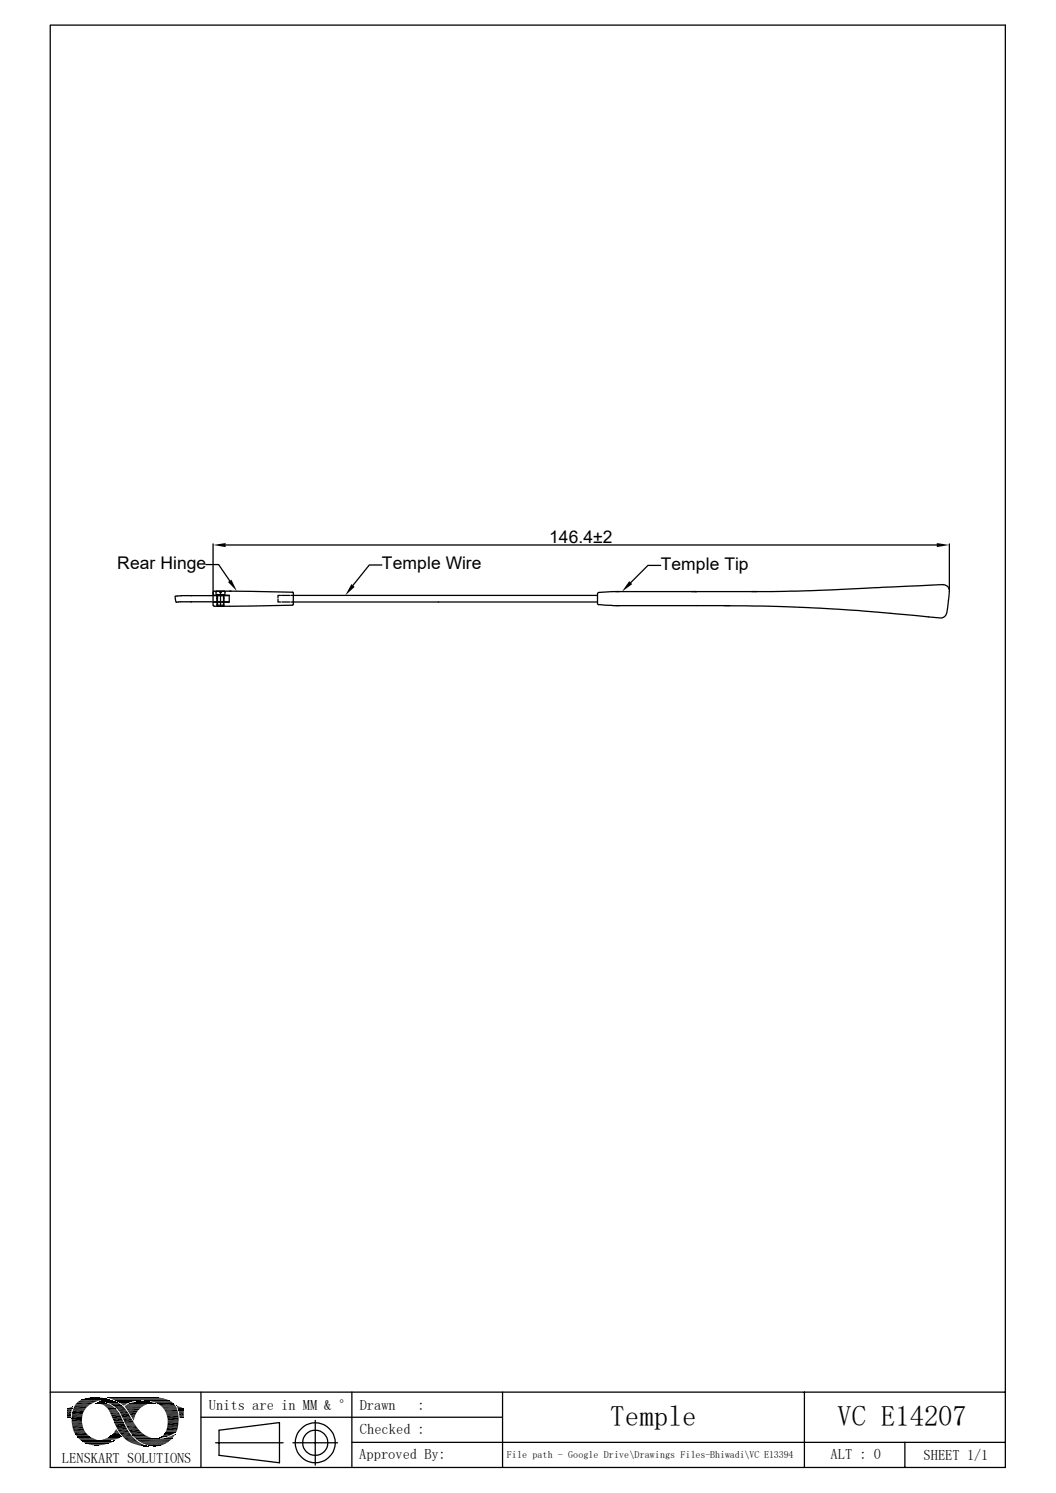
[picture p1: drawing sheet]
<svg xmlns="http://www.w3.org/2000/svg" width="210mm" height="297mm" viewBox="0 0 210 297" stroke-linecap="round" stroke-linejoin="round" font-family="sans-serif">
<g fill="none" stroke="#000" stroke-width=".2">
<path d="M45.4 119.9h.1M45.7 117.6h.1M87.1 119.8h.1M45.7 120.6h.1M14.7 279.9h2.6M15 279.4h3M15.3 279h3.5M15.7 278.7h3.9M15.9 278.6h4M16 278.6h4.2M16 278.5h4.4M16.2 278.5h4.3"/>
<path d="M16.4 278.4h5.4M16.5 278.3h5.1M16.7 278.3h4.7M16.9 278.2h4.3M17.1 278.2h3.9M17.5 278.1h3M17.6 278.1h2.9M19 279.2h2.1M19.1 279.2h2.2M19.7 278.8h3.2M19.8 278.8h2.9M19.9 278.7h2.7"/>
<path d="M20.2 278.7h2.2M20.3 278.9h2.7M20.6 279h2.7M21.3 279h2M21.3 279.1h2.4M21.3 278h10.3M21.4 278.1h10.5M21.5 278.1h11M21.8 278h7.4M21.8 278.2h10.8M21.8 278.4h-5.6M22 278.3h10.9"/>
<path d="M22.2 278.3h10.8M22.3 278.4h10.9M22.5 278.4h10.8M22.6 278.5h11M22.8 278.6h5.1M22.9 278.6h4.4M23 278.7h4.2M23.2 278.8h3.3M23.5 278.9h2.7M23.5 278.9h2.5M23.7 279h2.1M24.8 279.8h3.7"/>
<path d="M24.8 279.8h3.5M24.8 279.9h3.4M24.9 279.7h3.8M25 279.6h3.7M25.1 279.5h4M25.4 279.4h3.8M25.4 279.3h4.2M25.7 279.2h4.2M26 279.1h4.8M26.2 279h4.4M26.2 279h4.2M26.6 278.9h3.5"/>
<path d="M26.8 278.9h3.1M27.1 278.8h2.6M28.7 278.6h5M29.3 278.6h4.4M29.4 278.7h4.5M30.1 278.8h4M30.4 278.9h3.8M30.7 279h3.7M30.8 279.2h-5M31 279.1h3.5M31.2 279.2h3.3M31.9 279.7h3"/>
<path d="M32.1 279.8h2.9M14.3 282.3h2M14.3 282.8h2M14.3 283h2M14.3 283.1h2M14.3 283.5h2.1M14.4 281h2.2M14.5 280.5h2.3M14.5 284.2h2.1M14.6 284.7h2.3M15 285.3h2.3M15.3 285.8h2.6"/>
<path d="M15.4 285.9h2.6M15.4 285.9h2.8M15.5 286h2.8M15.6 286.1h3M15.7 286.3h3.3M15.9 286.4h3.1M15.9 286.4h3.6M16 286.6h3.9M16.2 286.6h3.7M16.2 286.6h4.2M16.3 286.7h5.2M16.3 286.8h6.3"/>
<path d="M16.6 286.9h5.8M16.6 286.9h5.7M16.7 287h5.5M16.9 287h5M17 287.1h4.8M17.1 287.1h4.6M17.1 287.2h4.5M17.4 287.3h4M17.7 287.3h3.2M17.9 287.4h2.8M20.5 286.3h2.6M20.7 286.2h2.8"/>
<path d="M21.1 286.2h2.5M21.2 286.1h2.6M21.5 285.9h2.5M21.5 286h2.3M21.8 285.8h2.3M21.9 285.7h2.2M22 285.7h2M22 285.6h2M22.9 286.4h-2.7M24.1 285.8h-2.3M25.1 280.2h2.7M25.4 280.6h2"/>
<path d="M25.4 286.8h2.1M26.1 285.2h2.4M26.3 285.5h2.5M26.3 285.5h2.6M26.4 285.6h2.7M26.5 285.7h2.8M26.5 285.8h3.1M26.7 285.9h3.1M26.8 286h3.3M26.8 286.1h3.7M27 286.2h4.1M27.1 286.2l7.1 .1"/>
<path d="M27.1 286.3h7M27.6 286.7h6.1M27.8 286.9h5.7M27.9 286.9h5.5M28 287h5.3M28.2 287.1h5M28.5 287.2h4.4M28.8 287.3h3.9M29 287.5h3.4M29.5 287.5h2.6M29.6 287.6h2.4M31.7 286.2h2.5"/>
<path d="M32.4 280.1h2.7M32.5 280.2h2.7M32.6 280.3h2.6M32.6 280.4h2.6M32.7 280.5h2.6M32.8 285h2.1M32.9 285h2.1M32.9 280.9h2.5M32.9 284.9h2.2M32.9 284.9h2.1M32.9 284.8h2.2M33 284.7h2.1"/>
<path d="M33 284.6h2.2M33.1 284.5h2.1M33.1 284.6h2.1M33.1 281.5h2.4M33.2 283.9h2.2M33.4 282.5h2.1"/>
</g>
<g fill="none" stroke="#000" stroke-width=".25">
<path d="M10 5h189.9v286.9h-189.9zM36 118.5l-1.2 .1 .3 1.2 10.5-.1M36 118.5h9.6M40.9 112.3h2.6l2.2 3.2M42.4 117.8v.6h3.2v1.4h-3.2v.6M42.4 108.2v11.3M42.6 117.6l-.2 .2M42.6 117.6h3.4M43 118.1v.2h.3M43.1 117.6l-.1 .1v.3M43.1 118.3v.2M43.1 118.7v.3"/>
<path d="M43.1 119.2v.3M43.1 119.7v.3M43.3 118.3v.4M43.3 118.8v.3M43.3 119.3v.3M43.3 119.8v.3M43.5 117.6h.1v.2h.5v-.2h.1M43.5 118.3h.3M43.9 117.6v3M43.9 118.3h.3M44.5 118.3v.4M44.5 118.8v.3"/>
<path d="M44.5 119.3v.3M44.5 119.8v.3M44.5 117.6l.2 .1v.3M44.5 118.3v.2M44.5 118.7v.3M44.5 119.2v.3M44.5 119.7v.3M44.7 118.1v.2h-.3M44.9 108.4h141.4M45.8 117.6l12.5 .2v.2M55.3 119.2v.6h.5M55.8 118.4h-.5v.6"/>
<path d="M56 118.4h1.6M56 119.8h1.6M57.9 118.4h60.9M57.9 119.8h60.9M58.3 118v2.4l-15.7 .2M75.9 112.4h-2.5l-3.2 4.1M131.4 112.5h-2.5l-3.5 3.4M137.5 117.7h13M138.4 117.7h.1M138.4 117.7h-16.6l-2.7 .2-.3 .2v2l.3 .2M187.6 116.3a1.17 1.17 0 0 1 1.2 1.3l-.5 4.3a1.24 1.24 0 0 1-1.3 1 405.5 405.5 0 0 0-43-2.4M187.6 116.3l-7.4 .3a552.6 552.6 0 0 1-30.7 1.1"/>
<path d="M188.8 108.2v9.1M42.4 120.4l.2 .2M43.1 120.1v.3h.4M43.1 120.4l.2 .2M43.3 120.2v.4h.2M43.7 120.6h.3M43.7 120.4h.3M44.4 120.2v.4h-.2M44.5 120.1v.3h-.3M44.5 120.4v.2M119.1 120.3l2.7 .1M121.8 120.5h23.3"/>
<path d="M10 276.9h189.9M14.7 279.7h2.9M40 276.9v15M70 276.9v15M99.9 276.9v15M160 276.9v15M14.3 281.5h2.1M14.3 283.3h2.1M14.7 284.9h2.4M15 285.5h2.6M24.6 286.1h2.2M24.9 280.1h3.2"/>
<path d="M25.1 283.8h2.1M25.3 284h2.1M26.1 285.4h2.7M27.2 286.5h6.8M33.1 281.3h2.4M33.4 282.7h2.1M40 281.9h59.9M42.9 287h13.4M43.6 284.5l12-1.5v8l-12-1.5zM58.3 287h8.8M62.7 282.6v8.9M70 286.9h129.9"/>
<path d="M180 286.9v5"/>
<circle cx="62.7" cy="287" r="2.51"/>
<circle cx="62.7" cy="287" r="4"/>
</g>
<g fill="#000">
<path d="M42.4 108.4l2.5-.4v.8zM45.3 115.8l.7-.5 1.1 2.3zM69.9 116.2l.6 .6-1.8 1.6zM125.1 115.6l.6 .6-2 1.5zM186.3 108l2.5 .4-2.5 .4zM14.3 279.9h.1zM13.8 280l.5-.1 .1 .1zM14.3 279.9h.1v.1zM18.1 278h1.8zM18.7 278h1.2zM19.1 279.1h1.9zM19.2 279.1h1.8z"/>
<path d="M19.2 279.1h1.7zM19.4 279.1h1.5zM19.5 279.1h1zM19.4 279.1h1.2zM19.5 279.1h1.1zM19.6 279.1h.9zM19.6 279.2l1.9 .1zM19.7 278.8h.2zM19.6 279.1h.8zM19.8 279.1h.6zM20 279.3l1.7 .1zM19.8 279.1h.4z"/>
<path d="M20.1 279l.1 .1zM20.1 279h.1zM20.2 279.4h1.6zM20.4 279.4l1.7 .2h-1.4zM20.4 279.4h1.4l.3 .2zM20.5 278.7h1.8zM20.5 278.7h1.7zM20.6 278.6l1.6 .1zM20.7 279.6l1.7 .1h-1.5zM20.7 279.6h1.4l.3 .1zM20.6 278.6h1.4zM20.9 278.6h1.1z"/>
<path d="M20.9 279.7l1.6 .1zM21 279.8l1.7 .2h-1.4zM21 279.8h1.5l.2 .2zM21.2 278.6h.3zM20.9 278.6h.8zM21.2 278.6h.5zM21.5 278.4h.3zM21.8 279.2h1.9zM22.4 279.6h1.9zM22.5 279.6h1.8zM22.5 279.6l1.8 .1zM22.6 279.7l2 .2h-1.7z"/>
<path d="M22.6 279.7h1.7l.3 .2zM22.9 279.9l1.9 .2h-1.7zM22.9 279.9h1.7l.2 .2zM23.7 279l1.9 .1zM23.8 279.1h1.8zM23.8 279.1h1.6zM24 279.1h1.4zM24 279.1l1.3 .1zM24 279.2l1 .2h-.7zM24 279.2h1.3l-.3 .2zM24.3 279.4l.6 .1zM24.3 279.4h.7z"/>
<path d="M24.4 279.5l.3 .1zM24.4 279.5h.5zM24.6 279.6v.1zM24.6 279.6h.1zM27.5 278.8h2zM27.5 278.8h1.9zM28.2 278.8h1.2zM28.2 278.8h.7zM30.4 279.2h.4zM30.4 279.2h.5zM30.7 279.2h.2zM30.9 278h.2z"/>
<path d="M35.1 279.7h.2zM35.1 279.7l.5 .1zM35.2 279.8l.8 .2h-.7zM35.2 279.8l.8 .2zM35.3 280l1 .1h-1zM35.3 280h.7l.3 .1zM13.3 280.2h1.1zM13.3 280.2l1 .1zM13.3 280.3l1 .1h-1zM13.3 280.3h1v.1zM13.3 280.4l.9 .4h-.9zM13.3 280.4h1l-.1 .4z"/>
<path d="M13.3 280.8h.9zM13.3 280.8l.8 .5h-.8zM13.3 280.8h.9l-.1 .5zM13.3 281.3l.8 .4h-.8zM13.3 281.3h.8v.4zM13.3 281.7h.8zM13.3 281.7l.8 .2h-.8zM13.3 281.7h.8v.2zM13.3 281.9h.8zM13.3 281.9l.8 .1zM13.4 280.2h1zM13.7 280.1l.7 .1z"/>
<path d="M13.7 280.1h.7zM13.8 280h.6zM14.3 282.3l2 .4h-2zM14.3 282.3h2v.4zM18.3 287.4l1.9 .1zM18.3 287.4h1.9zM18.4 287.5h1.1zM18.4 287.5h1.8zM18.9 287.5h.6zM19.1 287.5h.4zM20.4 286.4l1.9 .1zM20.4 286.4h2z"/>
<path d="M20.6 286.5h1.5zM20.6 286.5h1.7zM20.7 286.5h1.1zM20.7 286.5h1.4zM21 286.5h.6zM21 286.5h.8zM21.3 280l1.7 .2h-1.5zM21.3 280h1.4l.3 .2zM21.3 286.5h.3zM21.4 286.5h.2zM21.5 280.2h1.5zM21.5 280.2l1.7 .3h-1.6z"/>
<path d="M21.5 280.2h1.5l.2 .3zM21.6 280.5h1.6zM21.6 280.5l1.8 .2h-1.7zM21.6 280.5h1.6l.2 .2zM21.7 280.7l1.8 .1h-1.7zM21.7 280.7h1.7l.1 .1zM21.8 280.8l1.8 .2h-1.7zM21.8 280.8h1.7l.1 .2zM21.9 281l1.8 .1zM21.9 281.1l1.9 .2h-1.8zM21.9 281.1h1.8l.1 .2zM21.5 286.7h1.1z"/>
<path d="M21.9 286.7h.7zM22 281.3l1.8 .1zM22 286.7h.6zM22.1 281.4l1.9 .3h-1.8zM22.1 281.4h1.7l.2 .3zM22.1 285.6l1.9 .1zM22.1 285.6h1.9zM22.2 281.7l2 .5h-1.8zM22.2 281.7h1.8l.2 .5zM22.2 285.5l1.8 .1zM22.2 285.5h1.7zM22.2 286.7h.5z"/>
<path d="M22.3 286.7h.4zM22.4 286.7h.3zM22.4 282.2l2.1 .5h-1.9zM22.4 282.2h1.8l.3 .5zM22.4 285.3h1.4zM22.4 285.3l1.5 .2h-1.7zM22.4 285.3h1.4l.1 .2zM22.6 286.6h.2zM22.6 282.7l1.9 .1zM22.7 282.8l1.9 .1zM22.7 282.9l1.9 .1zM22.7 285l1.1 .3h-1.4z"/>
<path d="M22.7 285h.9l.2 .3zM22.7 283h1.9zM22.7 284.9l.9 .1zM22.8 283l1.9 .2h-1.9zM22.8 283h1.8l.1 .2zM22.8 283.2l2.3 .9h-1.9zM22.8 283.2h1.9l.4 .9zM22.9 284.7l.6 .2h-.8zM22.9 284.7h.5l.1 .2zM22.6 286.6h.3zM22.9 284.6l.5 .1h-.5zM22.9 284.6l.5 .1z"/>
<path d="M23 284.4h.2zM23 284.4l.3 .2h-.4zM23 284.4l.3 .2zM23.1 284.4h.1zM23.1 280.1l1.8 .2h-1.5zM23.1 280.1h1.7l.1 .2zM23.4 280.3l1.8 .4h-1.6zM23.4 280.3h1.5l.3 .4zM23.6 280.7l1.7 .1zM23.7 280.8l1.9 .4h-1.6zM23.7 280.8h1.6l.3 .4zM24 281.2l1.6 .1z"/>
<path d="M24 281.3l2 .7h-1.7zM24 281.3h1.6l.4 .7zM24.3 282l1.8 .2h-1.7zM24.3 282h1.7l.1 .2zM24.4 282.2l2 .5h-1.7zM24.4 282.2h1.7l.3 .5zM24.7 282.7l1.9 .3h-1.8zM24.7 282.7h1.7l.2 .3zM24.8 283l1.9 .2h-1.8zM24.8 283h1.8l.1 .2zM24.9 283.2h1.8zM24.9 283.2l1.9 .1z"/>
<path d="M24.9 283.3h1.9zM25 283.3l1.9 .1zM25 283.4l2 .1h-1.9zM25 283.4h1.9l.1 .1zM25.1 283.5l1.9 .1zM25.4 280.6l2 .1zM25.4 280.7l1.7 .4h-1.4zM25.4 280.7h2l-.3 .4zM25.5 284.4l2.5 .5h-2.1zM25.5 284.4h2.1l.4 .5zM25.7 281.1l1.2 .4h-.9zM25.7 281.1h1.4l-.2 .4z"/>
<path d="M25.8 286.9l2 .1h-1.7zM25.8 286.9h1.7l.3 .1zM26 281.5l.9 .1zM26 281.6l.8 .3h-.6zM26 281.6h.9l-.1 .3zM26.1 287l2 .2h-1.5zM26.1 287h1.7l.3 .2zM26.2 281.9l.5 .2h-.4zM26.2 281.9h.6l-.1 .2zM26.3 282.1l.4 .1h-.3zM26.3 282.1h.4v.1zM26.4 282.2l.2 .3z"/>
<path d="M26.4 282.2h.3l-.1 .3zM26.5 282.5l.1 .1zM26.6 287.2l1.7 .1zM26.8 287.3l1.9 .2h-1.2zM26.8 287.3h1.5l.4 .2zM27.5 287.5h1.3zM27.6 287.5l1.4 .1zM28 287.6h1.1zM28.1 287.6l1.1 .1zM28.2 287.7h1.1zM28.5 287.7h.9zM28.6 287.7h.9z"/>
<path d="M29 287.7h.5zM29.2 287.7h.3zM29.3 287.7h.2zM29.6 287.5l2 .2zM30.2 287.7h1.3zM30.2 287.7h1.4zM30.4 287.7h.9zM30.4 287.7h1.1zM30.5 287.7h.5zM30.5 287.7h.8zM30.7 287.7h.2zM30.7 287.7h.3z"/>
<path d="M31.8 286h.2zM31.8 286h.1zM31.8 286h.4zM31.9 286h.4zM32.1 285.8h.8zM32.1 285.8h.9zM31.9 286l.2-.2 .2 .2zM32.1 285.8h.8l-.6 .2zM32.1 285.8h1zM32.2 285.8h.9zM32.3 286.2h1.9zM32.2 285.8l.2-.2 .7 .2z"/>
<path d="M32.4 285.6h1.3l-.6 .2zM32.5 285.5l1.2 .1zM32.5 285.5h1.3zM32.6 286.1h1.6zM32.7 285.2l1.1 .3h-1.3zM32.7 285.2h1.8l-.7 .3zM32.7 286.1h1.5zM32.7 285.2h1.8zM32.8 285l2 .1zM32.8 285.1l1.7 .1h-1.8zM32.8 285.1h2l-.3 .1zM32.8 286.1h1.5z"/>
<path d="M33.1 286h1.3zM33.2 281.6l2.3 .5h-2.2zM33.2 281.6h2.3v.5zM33.2 284l2 .5h-2.1zM33.2 284h2.1l-.1 .5zM33.2 286h1.2zM33.4 283l2 .5h-2.1zM33.4 283h2.1l-.1 .5zM33.4 285.9h1zM33.6 285.8h.9zM33.7 285.8h.8zM33.9 285.7h.6z"/>
<path d="M34.1 285.7h.5zM34.1 285.7l.3-.2 .2 .2zM34.4 285.5h.3l-.1 .2zM34.4 285.5l.3-.1v.1zM34.7 285.4v.1zM35.3 280.1l1.1 .1zM35.3 280.2h1.2zM35.3 280.2l1.2 .1zM35.4 280.3l1.1 .1h-1.1zM35.4 280.3h1.1v.1zM35.4 280.4h1.1zM35.5 280.4l1 .2h-1z"/>
<path d="M35.5 280.4h1v.2zM35.5 280.6h1zM35.5 280.6l1 .1zM35.6 280.7l.9 .1zM35.6 280.8l.9 .3h-.9zM35.6 280.8h.9v.3zM35.6 281.1h.9zM35.6 281.1l.9 .5h-.8zM35.6 281.1h.9v.5zM35.7 281.6l.8 .2h-.8zM35.7 281.6h.8v.2zM35.7 281.8l.8 .2h-.8z"/>
<path d="M35.7 281.8h.8v.2zM35.7 282h.8zM35.7 282l.8 .1zM35.8 282.1h.7zM35.9 282.1h.6zM36 282.1h.5zM36.4 282.1h.1z"/>
</g>
<g fill="none" stroke="#000" stroke-width=".21">
<path d="M14.9 279.5h3M15.5 278.8h3.9M32.2 279.9h2.9M14.3 281.7h2.1M14.5 280.4h2.5M15.2 285.7h2.7M24 285.4h2.1M24.4 285.9h2.1M24.9 286.4h2.1M25.1 286.6h2.2M25.4 284.2h2.2M33 281.1h2.4"/>
<path d="M33.4 282.9h2.1"/>
</g>
<path d="M15.1 279.2h3.5M21.9 279.4h2.3M31.4 279.4h3.4M14.4 284h2.2M14.6 280.1h2.7M23.2 284.2h2.1M25.9 285h2.5M33.3 283.7h2.1" fill="none" stroke="#000" stroke-width=".34"/>
<path d="M14.4 283.7h2.1M14.8 285.2h2.5M23.4 284.5h2.1M23.6 284.8h2.1M23.8 285.1h2.1M24.2 285.6h2.1M25.2 280.4h2.6M32.7 280.6h2.6" fill="none" stroke="#000" stroke-width=".3"/>
<path d="M14.3 282.1h2M14.4 280.8h2.4M33.3 282.3h2.2" fill="none" stroke="#000" stroke-width=".42"/>
<path d="M14.3 281.2h2.3M14.5 284.5h2.3" fill="none" stroke="#000" stroke-width=".38"/>
<g font-size="5.7">
<text x="121.4" y="283.6">Temple</text>
<text x="166.5" y="283.7">VC E14207</text>
</g>
<g font-size="3.5">
<text x="23.3" y="113.2">Rear Hinge</text>
<text x="75.9" y="113.3">Temple Wire</text>
<text x="109.2" y="108.1">146.4±2</text>
<text x="131.4" y="113.4">Temple Tip</text>
</g>
<g font-size="2.9">
<text x="41.5" y="280.6">Units are in MM &amp; °</text>
<text x="71.5" y="280.6">Drawn</text>
<text x="83" y="280.6">:</text>
<text x="71.6" y="285.2">Checked :</text>
<text x="12.3" y="291.1">LENSKART SOLUTIONS</text>
<text x="71.5" y="290.1">Approved By:</text>
<text x="165.2" y="290.3">ALT : 0</text>
<text x="183.7" y="290.4">SHEET 1/1</text>
</g>
<text font-size="2" x="100.8" y="290">File path - Google Drive\Drawings Files-Bhiwadi\VC E13394</text>
</svg>
